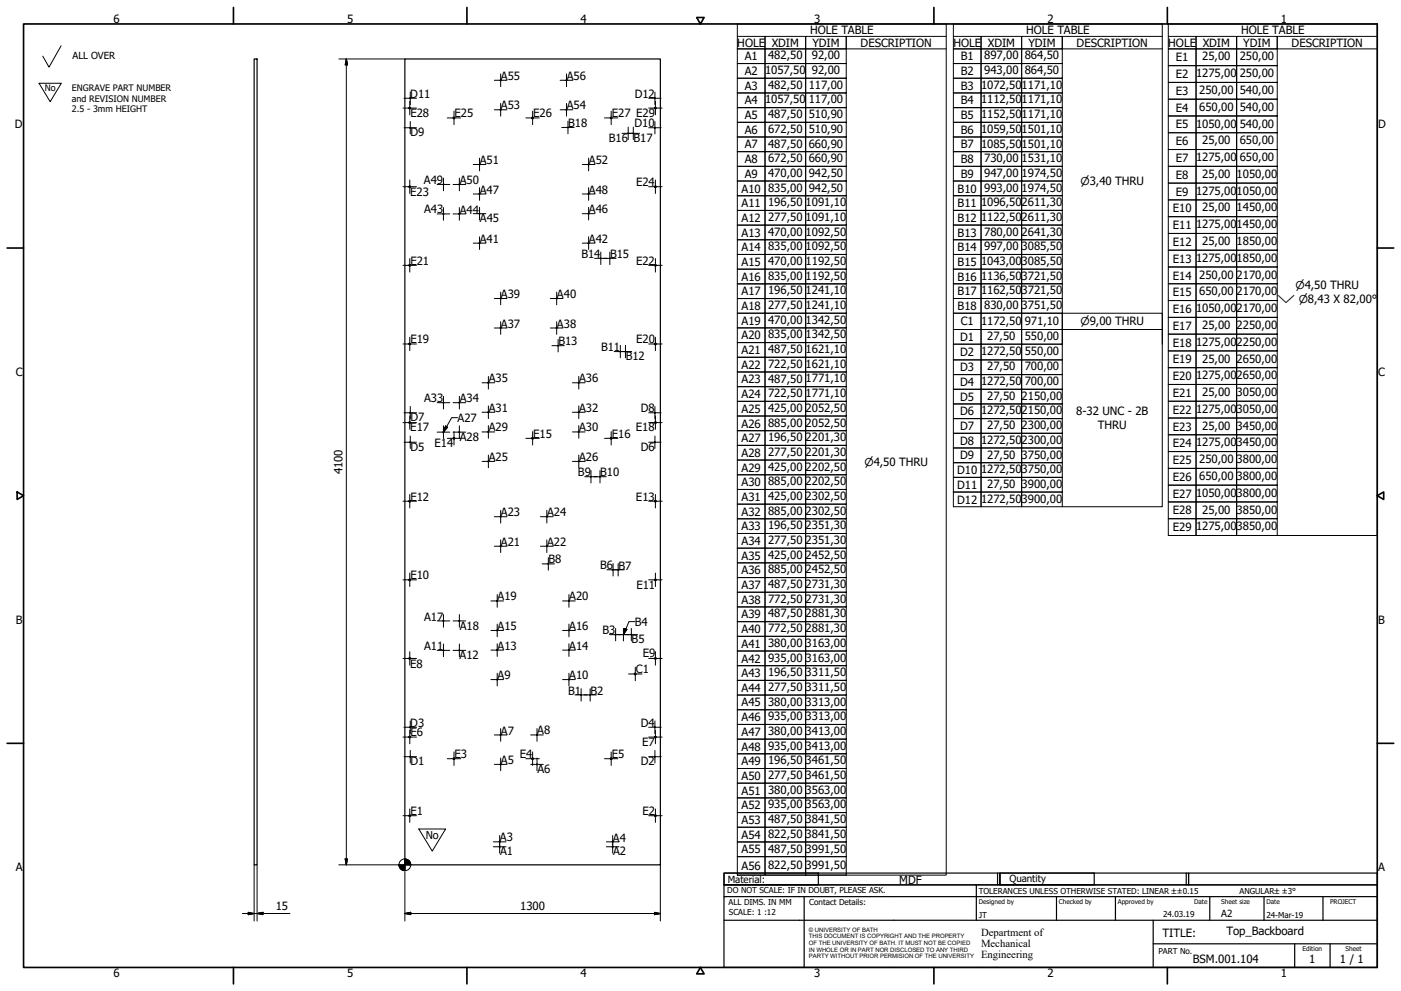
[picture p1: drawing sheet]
<svg xmlns="http://www.w3.org/2000/svg" width="594mm" height="420mm" viewBox="0 0 594 420" stroke-linecap="round" stroke-linejoin="round" font-family="sans-serif">
<!-- layer: Visible (ISO) -->
<g fill="none" stroke="#000" stroke-width=".51">
<path d="M107.8 25h1.2v341.7h-1.2zM171.7 25h108.3v341.7h-108.3z"/>
<circle cx="212.3" cy="34" r=".18"/>
<circle cx="240.2" cy="34" r=".18"/>
<circle cx="173.7" cy="45.8" r=".18"/>
<circle cx="173.7" cy="45.8" r=".35"/>
<circle cx="174" cy="54.2" r=".14"/>
<circle cx="174" cy="41.7" r=".14"/>
<circle cx="192.5" cy="50" r=".18"/>
<circle cx="192.5" cy="50" r=".35"/>
<circle cx="212.3" cy="46.5" r=".18"/>
<circle cx="225.8" cy="50" r=".18"/>
<circle cx="225.8" cy="50" r=".35"/>
<circle cx="240.2" cy="46.5" r=".18"/>
<circle cx="240.8" cy="54" r=".14"/>
<circle cx="259.2" cy="50" r=".18"/>
<circle cx="259.2" cy="50" r=".35"/>
<circle cx="266.4" cy="56.5" r=".14"/>
<circle cx="268.6" cy="56.5" r=".14"/>
<circle cx="277.7" cy="54.2" r=".14"/>
<circle cx="277.7" cy="41.7" r=".14"/>
<circle cx="277.9" cy="45.8" r=".18"/>
<circle cx="277.9" cy="45.8" r=".35"/>
<circle cx="173.7" cy="79.2" r=".18"/>
<circle cx="173.7" cy="79.2" r=".35"/>
<circle cx="188.1" cy="78.2" r=".18"/>
<circle cx="194.8" cy="78.2" r=".18"/>
<circle cx="203.3" cy="69.8" r=".18"/>
<circle cx="249.6" cy="69.8" r=".18"/>
<circle cx="277.9" cy="79.2" r=".18"/>
<circle cx="277.9" cy="79.2" r=".35"/>
<circle cx="188.1" cy="90.7" r=".18"/>
<circle cx="194.8" cy="90.7" r=".18"/>
<circle cx="203.3" cy="82.2" r=".18"/>
<circle cx="203.3" cy="90.6" r=".18"/>
<circle cx="249.6" cy="82.2" r=".18"/>
<circle cx="249.6" cy="90.6" r=".18"/>
<circle cx="173.7" cy="112.5" r=".18"/>
<circle cx="173.7" cy="112.5" r=".35"/>
<circle cx="203.3" cy="103.1" r=".18"/>
<circle cx="249.6" cy="103.1" r=".18"/>
<circle cx="254.8" cy="109.5" r=".14"/>
<circle cx="258.6" cy="109.5" r=".14"/>
<circle cx="277.9" cy="112.5" r=".18"/>
<circle cx="277.9" cy="112.5" r=".35"/>
<circle cx="212.3" cy="139.1" r=".18"/>
<circle cx="212.3" cy="126.6" r=".18"/>
<circle cx="236" cy="139.1" r=".18"/>
<circle cx="236" cy="126.6" r=".18"/>
<circle cx="173.7" cy="145.8" r=".18"/>
<circle cx="173.7" cy="145.8" r=".35"/>
<circle cx="236.7" cy="146.6" r=".14"/>
<circle cx="263" cy="149.1" r=".14"/>
<circle cx="265.2" cy="149.1" r=".14"/>
<circle cx="277.9" cy="145.8" r=".18"/>
<circle cx="277.9" cy="145.8" r=".35"/>
<circle cx="173.7" cy="179.2" r=".18"/>
<circle cx="173.7" cy="179.2" r=".35"/>
<circle cx="174" cy="175" r=".14"/>
<circle cx="188.1" cy="170.7" r=".18"/>
<circle cx="194.8" cy="170.7" r=".18"/>
<circle cx="207.1" cy="162.3" r=".18"/>
<circle cx="207.1" cy="174.8" r=".18"/>
<circle cx="245.4" cy="162.3" r=".18"/>
<circle cx="245.4" cy="174.8" r=".18"/>
<circle cx="277.7" cy="175" r=".14"/>
<circle cx="277.9" cy="179.2" r=".18"/>
<circle cx="277.9" cy="179.2" r=".35"/>
<circle cx="174" cy="187.5" r=".14"/>
<circle cx="188.1" cy="183.2" r=".18"/>
<circle cx="192.5" cy="185.8" r=".18"/>
<circle cx="192.5" cy="185.8" r=".35"/>
<circle cx="194.8" cy="183.2" r=".18"/>
<circle cx="207.1" cy="183.1" r=".18"/>
<circle cx="207.1" cy="195.6" r=".18"/>
<circle cx="225.8" cy="185.8" r=".18"/>
<circle cx="225.8" cy="185.8" r=".35"/>
<circle cx="245.4" cy="183.1" r=".18"/>
<circle cx="245.4" cy="195.6" r=".18"/>
<circle cx="259.2" cy="185.8" r=".18"/>
<circle cx="259.2" cy="185.8" r=".35"/>
<circle cx="277.7" cy="187.5" r=".14"/>
<circle cx="173.7" cy="212.5" r=".18"/>
<circle cx="173.7" cy="212.5" r=".35"/>
<circle cx="212.3" cy="219.1" r=".18"/>
<circle cx="231.9" cy="219.1" r=".18"/>
<circle cx="250.6" cy="202.1" r=".14"/>
<circle cx="254.4" cy="202.1" r=".14"/>
<circle cx="277.9" cy="212.5" r=".18"/>
<circle cx="277.9" cy="212.5" r=".35"/>
<circle cx="212.3" cy="231.6" r=".18"/>
<circle cx="231.9" cy="231.6" r=".18"/>
<circle cx="232.5" cy="239.1" r=".14"/>
<circle cx="173.7" cy="245.8" r=".18"/>
<circle cx="173.7" cy="245.8" r=".35"/>
<circle cx="210.8" cy="254.8" r=".18"/>
<circle cx="241.2" cy="254.8" r=".18"/>
<circle cx="260" cy="241.6" r=".14"/>
<circle cx="262.1" cy="241.6" r=".14"/>
<circle cx="277.9" cy="245.8" r=".18"/>
<circle cx="277.9" cy="245.8" r=".35"/>
<circle cx="173.7" cy="279.2" r=".18"/>
<circle cx="173.7" cy="279.2" r=".35"/>
<circle cx="188.1" cy="275.7" r=".18"/>
<circle cx="188.1" cy="263.2" r=".18"/>
<circle cx="194.8" cy="275.7" r=".18"/>
<circle cx="194.8" cy="263.2" r=".18"/>
<circle cx="210.8" cy="275.6" r=".18"/>
<circle cx="210.8" cy="267.3" r=".18"/>
<circle cx="241.2" cy="275.6" r=".18"/>
<circle cx="241.2" cy="267.3" r=".18"/>
<circle cx="261" cy="269.1" r=".14"/>
<circle cx="264.4" cy="269.1" r=".14"/>
<circle cx="267.7" cy="269.1" r=".14"/>
<circle cx="277.9" cy="279.2" r=".18"/>
<circle cx="277.9" cy="279.2" r=".35"/>
<circle cx="210.8" cy="288.1" r=".18"/>
<circle cx="241.2" cy="288.1" r=".18"/>
<circle cx="246.4" cy="294.6" r=".14"/>
<circle cx="250.3" cy="294.6" r=".14"/>
<circle cx="269.4" cy="285.7" r=".37"/>
<circle cx="173.7" cy="312.5" r=".18"/>
<circle cx="173.7" cy="312.5" r=".35"/>
<circle cx="174" cy="308.3" r=".14"/>
<circle cx="212.3" cy="311.6" r=".18"/>
<circle cx="227.7" cy="311.6" r=".18"/>
<circle cx="277.7" cy="308.3" r=".14"/>
<circle cx="277.9" cy="312.5" r=".18"/>
<circle cx="277.9" cy="312.5" r=".35"/>
<circle cx="174" cy="320.8" r=".14"/>
<circle cx="192.5" cy="321.7" r=".18"/>
<circle cx="192.5" cy="321.7" r=".35"/>
<circle cx="212.3" cy="324.1" r=".18"/>
<circle cx="225.8" cy="321.7" r=".18"/>
<circle cx="225.8" cy="321.7" r=".35"/>
<circle cx="227.7" cy="324.1" r=".18"/>
<circle cx="259.2" cy="321.7" r=".18"/>
<circle cx="259.2" cy="321.7" r=".35"/>
<circle cx="277.7" cy="320.8" r=".14"/>
<circle cx="173.7" cy="345.8" r=".18"/>
<circle cx="173.7" cy="345.8" r=".35"/>
<circle cx="211.9" cy="356.9" r=".18"/>
<circle cx="211.9" cy="359" r=".18"/>
<circle cx="259.8" cy="356.9" r=".18"/>
<circle cx="259.8" cy="359" r=".18"/>
<circle cx="277.9" cy="345.8" r=".18"/>
<circle cx="277.9" cy="345.8" r=".35"/>
</g>
<!-- layer: Visible Narrow (ISO) -->
<path d="M174 41.5l-.2 .3 .3-.1M174 54l-.2 .3 .3-.1M277.7 41.5l-.1 .3 .3-.1M277.7 54l-.1 .3 .3-.1M174 174.8l-.2 .3 .3-.1M277.7 174.8l-.1 .3 .3-.1M174 187.3l-.2 .3 .3-.1M277.7 187.3l-.1 .3 .3-.1M174 308.1l-.2 .3h.3M277.7 308.1l-.1 .3h.3M174 320.7l-.2 .2h.3M277.7 320.7l-.1 .2h.3" fill="none" stroke="#000" stroke-width=".42"/>
<!-- layer: Border (ISO) -->
<g fill="none" stroke="#000" stroke-width=".7">
<path d="M10 10.2h574v400h-574zM99 3.2v7M198 3.2v7M295.4 7.4h3.2l-1.6 2.8zM396 3.2v7M495 3.2v7M3 105.2h7M584 105.2h7M7.3 208.6l2.7 1.6-2.7 1.6zM584 210.2l2.7-1.6v3.2zM3 315.2h7M584 315.2h7"/>
<path d="M99 410.2v7M198 410.2v7M297 410.2l1.6 2.7h-3.2zM396 410.2v7M495 410.2v7"/>
</g>
<!-- layer: Title (ISO) -->
<g fill="none" stroke="#000" stroke-width=".51">
<path d="M307 370.2h40v5h-40zM307 370.2h117v5h-117zM414 375.2v15M423 370.2v5M424 370.2h40v5h-40zM424 370.2h80v5h-80zM503 370.2v5M504 370.2h80v5h-80zM307 380.2v-5h277v5M307 380.2h277v30h-277zM307 390.2h277M341 380.2v30"/>
<path d="M448 380.2v10M473 380.2v10M489 390.2v20M513 380.2v10M536 380.2v10M561 380.2v10M489 400.2h95M549 400.2v10M564 400.2v10"/>
</g>
<!-- layer: Dimension (ISO) -->
<g fill="none" stroke="#000" stroke-width=".42">
<path d="M143.7 25h28M146.9 25l.5 2.5h-1zM146.9 25v341.7M107.8 366.7v23.8M109 366.7v23.8M143.7 366.7h25.6M146.4 364.2h1l-.5 2.5zM171.7 369.7v20.8M280 366.7v23.8M102.8 387.3h20.2M105.3 386.8l2.5 .5-2.5 .5zM109 387.3l2.5-.5v1z"/>
<path d="M171.7 387.3l2.5-.5v1zM171.7 387.3h108.3M277.5 386.8l2.5 .5-2.5 .5z"/>
<circle cx="171.7" cy="366.7" r="2.51"/>
</g>
<g fill="#000" stroke="#000" stroke-width=".42">
<path d="M146.9 25l.5 2.5zM146.9 25l.5 2.5h-1zM146.4 364.2l.5 2.5zM146.4 364.2h1l-.5 2.5zM169.2 366.7l.7 1.7zM169.2 366.7l1.5 2.3-.8-.6zM169.2 366.7l2.5 2.5-1-.2zM171.7 366.7h2.5zM171.7 364.2l2.5 2.5h-2.5zM171.7 364.2v5zM169.2 366.7h2.5v2.5zM169.2 366.7h2.5z"/>
<path d="M173.4 364.9l.8 1.8zM172.6 364.4l.8 .5 .8 1.8zM171.7 364.2l.9 .2 1.6 2.3zM105.3 387.8l2.5-.5zM105.3 386.8l2.5 .5-2.5 .5zM109 387.3l2.5-.5zM109 387.3l2.5-.5v1zM171.7 387.3l2.5-.5zM171.7 387.3l2.5-.5v1zM277.5 387.8l2.5-.5zM277.5 386.8l2.5 .5-2.5 .5z"/>
</g>
<!-- layer: Symbol (ISO) -->
<path d="M188.9 180.6l-.8 2.5zM188.9 180.6l.9 .5-1.7 2zM264.9 266.4l-.5 2.5zM264.9 266.4l1 .4-1.5 2.1z" fill="#000" stroke="#000" stroke-width=".42"/>
<g fill="none" stroke="#000" stroke-width=".42">
<path d="M312.7 15.4h11.7v5.3h-11.7h11.7v6.2h-11.7h11.7v6.3h-11.7h11.7v6.2h-11.7h11.7v6.2h-11.7h11.7v6.3h-11.7h11.7v6.2h-11.7h11.7v6.2h-11.7h11.7v6.2h-11.7h11.7v6.3h-11.7h11.7v6.2h-11.7h11.7v6.2h-11.7h11.7v6.2h-11.7h11.7v6.3h-11.7h11.7v6.2h-11.7h11.7v6.2h-11.7h11.7v6.3h-11.7h11.7v6.2h-11.7h11.7v6.2h-11.7h11.7v6.2h-11.7h11.7v6.2h-11.7h11.7v6.3h-11.7h11.7v6.2h-11.7h11.7v6.2h-11.7h11.7v6.3h-11.7h11.7v6.2h-11.7h11.7v6.2h-11.7h11.7v6.2h-11.7h11.7v6.3h-11.7h11.7v6.2h-11.7h11.7v6.2h-11.7h11.7v6.2h-11.7h11.7v6.3h-11.7h11.7v6.2h-11.7h11.7v6.2h-11.7h11.7v6.2h-11.7h11.7v6.3h-11.7h11.7v6.2h-11.7h11.7v6.2h-11.7h11.7v6.3h-11.7h11.7v6.2h-11.7h11.7v6.2h-11.7h11.7v6.2h-11.7h11.7v6.3h-11.7h11.7v6.2h-11.7h11.7v6.2h-11.7h11.7v6.2h-11.7h11.7v6.3h-11.7h11.7v6.2h-11.7h11.7v6.2h-11.7h11.7v6.2h-11.7h11.7v6.3h-11.7h11.7v6.2h-11.7h11.7v6.2h-11.7h11.7v6.3h-11.7h11.7v6.2h-11.7h11.7v7.8h-11.7M312.7 10.2h88.5v360.8h-88.5zM324.4 15.4h17.2v5.3h-17.2zM341.6 15.4h17.2v5.3h-17.2zM401.2 15.4h-42.4v5.3h42.4M404.3 15.4h11.7v5.3h-11.7h11.7v6.2h-11.7h11.7v6.3h-11.7h11.7v6.2h-11.7h11.7v6.2h-11.7h11.7v6.3h-11.7h11.7v6.2h-11.7h11.7v6.2h-11.7h11.7v6.2h-11.7h11.7v6.3h-11.7h11.7v6.2h-11.7h11.7v6.2h-11.7h11.7v6.2h-11.7h11.7v6.3h-11.7h11.7v6.2h-11.7h11.7v6.2h-11.7h11.7v6.2h-11.7h11.7v6.3h-11.7h11.7v6.2h-11.7h11.7v6.9h-11.7h11.7v6.2h-11.7h11.7v6.7h-11.7h11.7v6.2h-11.7h11.7v6.2h-11.7h11.7v6.3h-11.7h11.7v6.2h-11.7h11.7v6.2h-11.7h11.7v6.2h-11.7h11.7v6.3h-11.7h11.7v6.2h-11.7h11.7v6.2h-11.7h11.7v6.2v-6.2h17.2v6.2v-6.2h17.2v6.2M404.3 10.2h88.5v204.6h-88.5zM416 15.4h17.2v5.3h-17.2zM433.2 15.4h17.2v5.3h-17.2zM492.8 15.4h-42.4v5.3h42.4M495.4 15.4h11.8v5.3h-11.8h11.8v7.1h-11.8h11.8v7.1h-11.8h11.8v7.2h-11.8h11.8v7.1h-11.8h11.8v7.1h-11.8h11.8v7.1h-11.8h11.8v7.1h-11.8h11.8v7.1h-11.8h11.8v7.2h-11.8h11.8v7.1h-11.8h11.8v7.1h-11.8h11.8v7.1h-11.8h11.8v7.1h-11.8h11.8v7.1h-11.8h11.8v7.1h-11.8h11.8v7.2h-11.8h11.8v7.1h-11.8h11.8v7.1h-11.8h11.8v7.1h-11.8h11.8v7.1h-11.8h11.8v7.1h-11.8h11.8v7.1h-11.8h11.8v7.1h-11.8h11.8v7.2h-11.8h11.8v7.1h-11.8h11.8v7.1h-11.8h11.8v7.1h-11.8h11.8v7.1h-11.8h11.8v7.1v-7.1h17.2v7.1v-7.1h17.2v7.1M495.4 10.2h88.6v216.8h-88.6z"/>
<path d="M507.2 15.4h17.2v5.3h-17.2zM524.4 15.4h17.2v5.3h-17.2zM584 15.4h-42.4v5.3h42.4M324.4 20.7h17.2v6.2h-17.2zM324.4 26.9h17.2v6.3h-17.2zM324.4 33.2h17.2v6.2h-17.2zM324.4 39.4h17.2v6.2h-17.2zM341.6 20.7h17.2v6.2h-17.2zM341.6 26.9h17.2v6.3h-17.2zM341.6 33.2h17.2v6.2h-17.2zM341.6 39.4h17.2v6.2h-17.2zM416 20.7h17.2v6.2h-17.2z"/>
<path d="M416 26.9h17.2v6.3h-17.2zM416 33.2h17.2v6.2h-17.2zM416 39.4h17.2v6.2h-17.2zM433.2 20.7h17.2v6.2h-17.2zM433.2 26.9h17.2v6.3h-17.2zM433.2 33.2h17.2v6.2h-17.2zM433.2 39.4h17.2v6.2h-17.2zM507.2 20.7h17.2v7.1h-17.2zM507.2 27.8h17.2v7.1h-17.2zM507.2 34.9h17.2v7.2h-17.2zM524.4 20.7h17.2v7.1h-17.2zM524.4 27.8h17.2v7.1h-17.2z"/>
<path d="M524.4 34.9h17.2v7.2h-17.2zM324.4 45.6h17.2v6.3h-17.2zM324.4 51.9h17.2v6.2h-17.2zM324.4 58.1h17.2v6.2h-17.2zM341.6 45.6h17.2v6.3h-17.2zM341.6 51.9h17.2v6.2h-17.2zM341.6 58.1h17.2v6.2h-17.2zM416 45.6h17.2v6.3h-17.2zM416 51.9h17.2v6.2h-17.2zM416 58.1h17.2v6.2h-17.2zM433.2 45.6h17.2v6.3h-17.2zM433.2 51.9h17.2v6.2h-17.2z"/>
<path d="M433.2 58.1h17.2v6.2h-17.2zM507.2 42.1h17.2v7.1h-17.2zM507.2 49.2h17.2v7.1h-17.2zM507.2 56.3h17.2v7.1h-17.2zM524.4 42.1h17.2v7.1h-17.2zM524.4 49.2h17.2v7.1h-17.2zM524.4 56.3h17.2v7.1h-17.2zM324.4 64.3h17.2v6.2h-17.2zM324.4 70.5h17.2v6.3h-17.2zM324.4 76.8h17.2v6.2h-17.2zM341.6 64.3h17.2v6.2h-17.2zM341.6 70.5h17.2v6.3h-17.2z"/>
<path d="M341.6 76.8h17.2v6.2h-17.2zM416 64.3h17.2v6.2h-17.2zM416 70.5h17.2v6.3h-17.2zM416 76.8h17.2v6.2h-17.2zM433.2 64.3h17.2v6.2h-17.2zM433.2 70.5h17.2v6.3h-17.2zM433.2 76.8h17.2v6.2h-17.2zM507.2 63.4h17.2v7.1h-17.2zM507.2 70.5h17.2v7.1h-17.2zM507.2 77.6h17.2v7.2h-17.2zM524.4 63.4h17.2v7.1h-17.2zM524.4 70.5h17.2v7.1h-17.2z"/>
<path d="M524.4 77.6h17.2v7.2h-17.2zM324.4 83h17.2v6.2h-17.2zM324.4 89.2h17.2v6.2h-17.2zM324.4 95.4h17.2v6.3h-17.2zM341.6 83h17.2v6.2h-17.2zM341.6 89.2h17.2v6.2h-17.2zM341.6 95.4h17.2v6.3h-17.2zM416 83h17.2v6.2h-17.2zM416 89.2h17.2v6.2h-17.2zM416 95.4h17.2v6.3h-17.2zM433.2 83h17.2v6.2h-17.2zM433.2 89.2h17.2v6.2h-17.2z"/>
<path d="M433.2 95.4h17.2v6.3h-17.2zM507.2 84.8h17.2v7.1h-17.2zM507.2 91.9h17.2v7.1h-17.2zM507.2 99h17.2v7.1h-17.2zM524.4 84.8h17.2v7.1h-17.2zM524.4 91.9h17.2v7.1h-17.2zM524.4 99h17.2v7.1h-17.2zM324.4 101.7h17.2v6.2h-17.2zM324.4 107.9h17.2v6.2h-17.2zM324.4 114.1h17.2v6.3h-17.2zM341.6 101.7h17.2v6.2h-17.2zM341.6 107.9h17.2v6.2h-17.2z"/>
<path d="M341.6 114.1h17.2v6.3h-17.2zM416 101.7h17.2v6.2h-17.2zM416 107.9h17.2v6.2h-17.2zM416 114.1h17.2v6.2h-17.2zM433.2 101.7h17.2v6.2h-17.2zM433.2 107.9h17.2v6.2h-17.2zM433.2 114.1h17.2v6.2h-17.2zM507.2 106.1h17.2v7.1h-17.2zM507.2 113.2h17.2v7.1h-17.2zM524.4 106.1h17.2v7.1h-17.2zM524.4 113.2h17.2v7.1h-17.2zM324.4 120.4h17.2v6.2h-17.2z"/>
<path d="M324.4 126.6h17.2v6.2h-17.2zM324.4 132.8h17.2v6.2h-17.2zM324.4 139h17.2v6.2h-17.2zM341.6 120.4h17.2v6.2h-17.2zM341.6 126.6h17.2v6.2h-17.2zM341.6 132.8h17.2v6.2h-17.2zM341.6 139h17.2v6.2h-17.2zM416 120.3h17.2v6.3h-17.2zM416 126.6h17.2v6.2h-17.2zM416 132.8h17.2v6.9h-17.2zM416 139.7h17.2v6.2h-17.2zM433.2 120.3h17.2v6.3h-17.2z"/>
<path d="M433.2 126.6h17.2v6.2h-17.2zM433.2 132.8h17.2v6.9h-17.2zM433.2 139.7h17.2v6.2h-17.2zM450.4 139.7v-6.9h42.4v6.9M507.2 120.3h17.2v7.1h-17.2zM507.2 127.4h17.2v7.2h-17.2zM507.2 134.6h17.2v7.1h-17.2zM524.4 120.3h17.2v7.1h-17.2zM524.4 127.4h17.2v7.2h-17.2zM524.4 134.6h17.2v7.1h-17.2zM324.4 145.2h17.2v6.3h-17.2zM324.4 151.5h17.2v6.2h-17.2z"/>
<path d="M324.4 157.7h17.2v6.2h-17.2zM341.6 145.2h17.2v6.3h-17.2zM341.6 151.5h17.2v6.2h-17.2zM341.6 157.7h17.2v6.2h-17.2zM416 145.9h17.2v6.7h-17.2zM416 152.6h17.2v6.2h-17.2zM416 158.8h17.2v6.2h-17.2zM433.2 145.9h17.2v6.7h-17.2zM433.2 152.6h17.2v6.2h-17.2zM433.2 158.8h17.2v6.2h-17.2zM450.4 145.9v-6.2h42.4v6.2M507.2 141.7h17.2v7.1h-17.2z"/>
<path d="M507.2 148.8h17.2v7.1h-17.2zM507.2 155.9h17.2v7.1h-17.2zM524.4 141.7h17.2v7.1h-17.2zM524.4 148.8h17.2v7.1h-17.2zM524.4 155.9h17.2v7.1h-17.2zM194 177.1h-2.5l-3.3 5.9M324.4 163.9h17.2v6.3h-17.2zM324.4 170.2h17.2v6.2h-17.2zM324.4 176.4h17.2v6.2h-17.2zM341.6 163.9h17.2v6.3h-17.2zM341.6 170.2h17.2v6.2h-17.2zM341.6 176.4h17.2v6.2h-17.2z"/>
<path d="M416 165h17.2v6.3h-17.2zM416 171.3h17.2v6.2h-17.2zM416 177.5h17.2v6.2h-17.2zM433.2 165h17.2v6.3h-17.2zM433.2 171.3h17.2v6.2h-17.2zM433.2 177.5h17.2v6.2h-17.2zM507.2 163h17.2v7.1h-17.2zM507.2 170.1h17.2v7.1h-17.2zM507.2 177.2h17.2v7.1h-17.2zM524.4 163h17.2v7.1h-17.2zM524.4 170.1h17.2v7.1h-17.2zM524.4 177.2h17.2v7.1h-17.2z"/>
<path d="M188.9 180.6l.9 .5-1.6 1.9zM324.4 182.6h17.2v6.2h-17.2zM324.4 188.8h17.2v6.3h-17.2zM324.4 195.1h17.2v6.2h-17.2zM341.6 182.6h17.2v6.2h-17.2zM341.6 188.8h17.2v6.3h-17.2zM341.6 195.1h17.2v6.2h-17.2zM416 183.7h17.2v6.2h-17.2zM416 189.9h17.2v6.3h-17.2zM416 196.2h17.2v6.2h-17.2zM433.2 183.7h17.2v6.2h-17.2zM433.2 189.9h17.2v6.3h-17.2z"/>
<path d="M433.2 196.2h17.2v6.2h-17.2zM507.2 184.3h17.2v7.2h-17.2zM507.2 191.5h17.2v7.1h-17.2zM507.2 198.6h17.2v7.1h-17.2zM524.4 184.3h17.2v7.2h-17.2zM524.4 191.5h17.2v7.1h-17.2zM524.4 198.6h17.2v7.1h-17.2zM324.4 201.3h17.2v6.2h-17.2zM324.4 207.5h17.2v6.2h-17.2zM324.4 213.7h17.2v6.3h-17.2zM324.4 220h17.2v6.2h-17.2zM341.6 201.3h17.2v6.2h-17.2z"/>
<path d="M341.6 207.5h17.2v6.2h-17.2zM341.6 213.7h17.2v6.3h-17.2zM341.6 220h17.2v6.2h-17.2zM416 202.4h17.2v6.2h-17.2zM433.2 202.4h17.2v6.2h-17.2zM507.2 205.7h17.2v7.1h-17.2zM507.2 212.8h17.2v7.1h-17.2zM524.4 205.7h17.2v7.1h-17.2zM524.4 212.8h17.2v7.1h-17.2zM324.4 226.2h17.2v6.2h-17.2zM324.4 232.4h17.2v6.2h-17.2zM324.4 238.6h17.2v6.3h-17.2z"/>
<path d="M341.6 226.2h17.2v6.2h-17.2zM341.6 232.4h17.2v6.2h-17.2zM341.6 238.6h17.2v6.3h-17.2zM324.4 244.9h17.2v6.2h-17.2zM324.4 251.1h17.2v6.2h-17.2zM324.4 257.3h17.2v6.3h-17.2zM341.6 244.9h17.2v6.2h-17.2zM341.6 251.1h17.2v6.2h-17.2zM341.6 257.3h17.2v6.3h-17.2zM269.2 263.5h-2.5l-2.2 5.3 1.4-2-1-.4-.4 2.3M324.4 263.6h17.2v6.2h-17.2zM324.4 269.8h17.2v6.2h-17.2z"/>
<path d="M324.4 276h17.2v6.2h-17.2zM341.6 263.6h17.2v6.2h-17.2zM341.6 269.8h17.2v6.2h-17.2zM341.6 276h17.2v6.2h-17.2zM324.4 282.2h17.2v6.3h-17.2zM324.4 288.5h17.2v6.2h-17.2zM324.4 294.7h17.2v6.2h-17.2zM341.6 282.2h17.2v6.3h-17.2zM341.6 288.5h17.2v6.2h-17.2zM341.6 294.7h17.2v6.2h-17.2zM324.4 300.9h17.2v6.2h-17.2zM324.4 307.1h17.2v6.3h-17.2z"/>
<path d="M324.4 313.4h17.2v6.2h-17.2zM324.4 319.6h17.2v6.2h-17.2zM341.6 300.9h17.2v6.2h-17.2zM341.6 307.1h17.2v6.3h-17.2zM341.6 313.4h17.2v6.2h-17.2zM341.6 319.6h17.2v6.2h-17.2zM324.4 325.8h17.2v6.2h-17.2zM324.4 332h17.2v6.3h-17.2zM324.4 338.3h17.2v6.2h-17.2zM341.6 325.8h17.2v6.2h-17.2zM341.6 332h17.2v6.3h-17.2zM341.6 338.3h17.2v6.2h-17.2z"/>
<path d="M324.4 344.5h17.2v6.2h-17.2zM324.4 350.7h17.2v6.3h-17.2zM324.4 357h17.2v6.2h-17.2zM341.6 344.5h17.2v6.2h-17.2zM341.6 350.7h17.2v6.3h-17.2zM341.6 357h17.2v6.2h-17.2zM324.4 363.2h17.2v7.8h-17.2zM341.6 363.2h17.2v7.8h-17.2z"/>
</g>
<!-- layer: Sketch Geometry (ISO) -->
<path d="M25.9 19.4l-5.1 9.1-2.7-4.7M16.6 35.3h9.4l-4.7 7.8zM177.6 351.5h11.4l-5.7 9.3z" fill="none" stroke="#000" stroke-width=".42"/>
<path d="M183.2 370.2h.1" fill="none" stroke="#fff" stroke-width=".42"/>
<!-- layer: Center Mark (ISO) -->
<g fill="none" stroke="#000" stroke-width=".42">
<path d="M174 39v5.3M209.6 34h5.4M212.3 31.3v5.4M237.5 34h5.4M240.2 31.3v5.4M277.7 39v5.3M170.9 45.8h5.7M171.3 41.7h5.3M171.3 54.2h5.3M173.8 43v5.7M174 51.5v5.3M189.7 50h5.6"/>
<path d="M192.5 47.1v5.8M209.6 46.5h5.4M212.3 43.9v5.3M223 50h5.7M225.8 47.1v5.8M237.5 46.5h5.4M238.2 54h5.3M240.2 43.9v5.3M240.8 51.4v5.3M256.3 50h5.7M259.2 47.1v5.8M263.7 56.5h5.3"/>
<path d="M265.9 56.5h5.3M266.4 53.9v5.3M268.5 53.9v5.3M275.1 45.8h5.7M275.1 54.2h5.3M275.1 41.7h5.3M277.7 51.5v5.3M277.9 43v5.7M170.9 79.2h5.7M173.8 76.3v5.7M185.4 78.2h5.3M188 75.5v5.4"/>
<path d="M192.1 78.2h5.4M194.8 75.5v5.4M200.7 69.7h5.3M203.3 67.1v5.3M203.3 79.6v5.3M246.9 69.7h5.4M249.6 67.1v5.3M249.6 79.6v5.3M275.1 79.2h5.7M277.9 76.3v5.7M185.4 90.7h5.3M188 88v5.4"/>
<path d="M192.1 90.7h5.4M194.8 88v5.4M200.7 82.3h5.3M200.7 90.6h5.3M203.3 87.9v5.4M246.9 82.3h5.4M246.9 90.6h5.4M249.6 87.9v5.4M170.9 112.5h5.7M173.8 109.6v5.8M200.7 103.1h5.3M203.3 100.4v5.4"/>
<path d="M246.9 103.1h5.4M249.6 100.4v5.4M252.1 109.5h5.3M254.8 106.9v5.3M255.9 109.5h5.3M258.6 106.9v5.3M275.1 112.5h5.7M277.9 109.6v5.8M209.6 126.6h5.4M209.6 139.1h5.4M212.3 123.9v5.3M212.3 136.4v5.4"/>
<path d="M233.4 139.1h5.3M233.4 126.6h5.3M236.1 136.4v5.4M236.1 123.9v5.3M170.9 145.8h5.7M173.8 143v5.7M207.1 159.6v5.4M234 146.6h5.3M236.7 143.9v5.3M245.4 159.6v5.4M260.4 149.1h5.3M262.6 149.1h5.3"/>
<path d="M263 146.4v5.3M265.2 146.4v5.3M275.1 145.8h5.7M277.9 143v5.7M170.9 179.2h5.7M171.3 175h5.3M173.8 176.3v5.7M174 172.3v5.4M185.4 170.7h5.3M188 168v5.4M192.1 170.7h5.4M194.8 168v5.4"/>
<path d="M204.4 162.3h5.4M204.4 174.8h5.4M207.1 172.1v5.4M242.7 162.3h5.4M242.7 174.8h5.4M245.4 172.1v5.4M275.1 179.2h5.7M275.1 175h5.3M277.7 172.4v5.2M277.9 176.3v5.7M171.3 187.5h5.3M174 184.9v5.2"/>
<path d="M185.4 183.2h5.3M188 180.5v5.4M189.7 185.8h5.6M192.1 183.2h5.4M192.5 183v5.7M194.8 180.5v5.4M204.4 183.1h5.4M204.4 195.6h5.4M207.1 180.4v5.4M207.1 192.9v5.4M223 185.8h5.7M225.8 183v5.7"/>
<path d="M242.7 183.1h5.4M242.7 195.6h5.4M245.4 180.4v5.4M245.4 192.9v5.4M250.6 199.5v5.3M254.4 199.5v5.3M256.3 185.8h5.7M259.2 183v5.7M275.1 187.5h5.3M277.7 184.9v5.2M170.9 212.5h5.7M173.8 209.7v5.6"/>
<path d="M209.6 219.1h5.4M212.3 216.4v5.4M229.2 219.1h5.4M231.9 216.4v5.4M247.9 202.1h5.3M251.8 202.1h5.3M275.1 212.5h5.7M277.9 209.7v5.6M209.6 231.6h5.4M212.3 228.9v5.4M229.2 231.6h5.4M229.9 239.1h5.2"/>
<path d="M231.9 228.9v5.4M232.5 236.4v5.3M260 238.9v5.3M262.1 238.9v5.3M170.9 245.8h5.7M173.8 243v5.7M208.2 254.8h5.3M210.8 252.1v5.4M238.6 254.8h5.3M241.3 252.1v5.4M257.3 241.6h5.3M259.5 241.6h5.3"/>
<path d="M275.1 245.8h5.7M277.9 243v5.7M170.9 279.2h5.7M173.8 276.3v5.7M185.4 263.2h5.3M185.4 275.7h5.3M188 260.6v5.3M188 273v5.4M192.1 263.2h5.4M192.1 275.7h5.4M194.8 260.6v5.3M194.8 273v5.4"/>
<path d="M208.2 267.3h5.3M208.2 275.6h5.3M210.8 264.6v5.4M210.8 272.9v5.4M238.6 267.3h5.3M238.6 275.6h5.3M241.3 264.6v5.4M241.3 272.9v5.4M258.4 269.1h5.3M261 266.4v5.3M261.7 269.1h5.3M264.4 266.4v5.3"/>
<path d="M265.1 269.1h5.3M267.7 266.4v5.3M275.1 279.2h5.7M277.9 276.3v5.7M208.2 288.1h5.3M210.8 285.4v5.4M238.6 288.1h5.3M241.3 285.4v5.4M243.8 294.6h5.3M246.4 292v5.3M247.6 294.6h5.3M250.3 292v5.3"/>
<path d="M266.5 285.8h5.7M269.4 282.9v5.7M170.9 312.5h5.7M171.3 308.3h5.3M173.8 309.6v5.7M174 305.7v5.3M174 318.2v5.3M192.5 318.8v5.7M209.6 311.6h5.4M212.3 308.9v5.4M225 311.6h5.4M225.8 318.8v5.7"/>
<path d="M227.7 308.9v5.4M259.2 318.8v5.7M275 308.3h5.4M275.1 312.5h5.7M277.7 318.2v5.3M277.7 305.7v5.3M277.9 309.6v5.7M171.3 320.8h5.3M189.7 321.7h5.6M209.6 324.1h5.4M212.3 321.4v5.4M223 321.7h5.7"/>
<path d="M225 324.1h5.4M227.7 321.4v5.4M256.3 321.7h5.7M275 320.8h5.4M170.9 345.8h5.7M173.8 343v5.7M209.2 356.9h5.4M209.2 359h5.4M211.9 354.2v5.4M211.9 356.3v5.4M257.1 356.9h5.4M257.1 359h5.4"/>
<path d="M259.8 354.2v5.4M259.8 356.3v5.4M275.1 345.8h5.7M277.9 343v5.7"/>
</g>
<g font-size="4.8">
<text x="48.2" y="9.8">6</text>
<text x="147.2" y="9.8">5</text>
<text x="246.2" y="9.8">4</text>
<text x="345.2" y="9.8">3</text>
<text x="444.2" y="9.8">2</text>
<text x="543.2" y="9.8">1</text>
<text x="343.5" y="14.5">HOLE TABLE</text>
<text x="435.1" y="14.5">HOLE TABLE</text>
<text x="526.3" y="14.5">HOLE TABLE</text>
<text x="312.7" y="19.8">HOLE</text>
<text x="327.2" y="19.8">XDIM</text>
<text x="344.5" y="19.8">YDIM</text>
<text x="364.9" y="19.8">DESCRIPTION</text>
<text x="404.3" y="19.8">HOLE</text>
<text x="418.8" y="19.8">XDIM</text>
<text x="436.1" y="19.8">YDIM</text>
<text x="456.5" y="19.8">DESCRIPTION</text>
<text x="495.4" y="19.8">HOLE</text>
<text x="510" y="19.8">XDIM</text>
<text x="527.2" y="19.8">YDIM</text>
<text x="547.7" y="19.8">DESCRIPTION</text>
<text x="315.8" y="25.6">A1</text>
<text x="325.7" y="25.2">482,50</text>
<text x="344.3" y="25.2">92,00</text>
<text x="407.4" y="25.6">B1</text>
<text x="417.3" y="25.2">897,00</text>
<text x="434.6" y="25.2">864,50</text>
<text x="498.6" y="26">E1</text>
<text x="509.8" y="25.6">25,00</text>
<text x="525.7" y="25.6">250,00</text>
<text x="212.4" y="33.8">A55</text>
<text x="240.3" y="33.8">A56</text>
<text x="315.8" y="31.9">A2</text>
<text x="324.4" y="31.4">1057,50</text>
<text x="344.3" y="31.4">92,00</text>
<text x="407.4" y="31.9">B2</text>
<text x="417.3" y="31.4">943,00</text>
<text x="434.6" y="31.4">864,50</text>
<text x="498.6" y="33.2">E2</text>
<text x="507.2" y="32.7">1275,00</text>
<text x="525.7" y="32.7">250,00</text>
<text x="174" y="41.5">D11</text>
<text x="269.1" y="41.5">D12</text>
<text x="315.8" y="38">A3</text>
<text x="325.7" y="37.6">482,50</text>
<text x="342.9" y="37.6">117,00</text>
<text x="407.4" y="38">B3</text>
<text x="416" y="37.6">1072,50</text>
<text x="433.2" y="37.6">1171,10</text>
<text x="498.6" y="40.3">E3</text>
<text x="508.5" y="39.9">250,00</text>
<text x="525.7" y="39.9">540,00</text>
<text x="212.4" y="46.3">A53</text>
<text x="240.3" y="46.3">A54</text>
<text x="315.8" y="44.3">A4</text>
<text x="324.4" y="43.9">1057,50</text>
<text x="342.9" y="43.9">117,00</text>
<text x="407.4" y="44.3">B4</text>
<text x="416" y="43.9">1112,50</text>
<text x="433.2" y="43.9">1171,10</text>
<text x="498.6" y="47.4">E4</text>
<text x="508.5" y="47">650,00</text>
<text x="525.7" y="47">540,00</text>
<text x="174" y="49.7">E28</text>
<text x="192.8" y="49.7">E25</text>
<text x="226.1" y="49.7">E26</text>
<text x="240.9" y="53.9">B18</text>
<text x="259.4" y="49.7">E27 E29</text>
<text x="269.1" y="54">D10</text>
<text x="315.8" y="50.5">A5</text>
<text x="325.7" y="50.1">487,50</text>
<text x="342.9" y="50.1">510,90</text>
<text x="407.4" y="50.5">B5</text>
<text x="416" y="50.1">1152,50</text>
<text x="433.2" y="50.1">1171,10</text>
<text x="6.3" y="54.4">D</text>
<text x="174.1" y="57.8">D9</text>
<text x="315.8" y="56.7">A6</text>
<text x="325.7" y="56.3">672,50</text>
<text x="342.9" y="56.3">510,90</text>
<text x="407.4" y="56.7">B6</text>
<text x="416" y="56.3">1059,50</text>
<text x="433.2" y="56.3">1501,10</text>
<text x="498.6" y="54.4">E5</text>
<text x="507.2" y="54.1">1050,00</text>
<text x="525.7" y="54.1">540,00</text>
<text x="584.4" y="54.4">D</text>
<text x="258.2" y="60.2">B16 B17</text>
<text x="315.8" y="62.9">A7</text>
<text x="325.7" y="62.5">487,50</text>
<text x="342.9" y="62.5">660,90</text>
<text x="407.4" y="62.9">B7</text>
<text x="416" y="62.5">1085,50</text>
<text x="433.2" y="62.5">1501,10</text>
<text x="498.6" y="61.6">E6</text>
<text x="509.8" y="61.2">25,00</text>
<text x="525.7" y="61.2">650,00</text>
<text x="203.5" y="69.6">A51</text>
<text x="249.7" y="69.6">A52</text>
<text x="315.8" y="69.2">A8</text>
<text x="325.7" y="68.8">672,50</text>
<text x="342.9" y="68.8">660,90</text>
<text x="407.4" y="69.2">B8</text>
<text x="417.3" y="68.8">730,00</text>
<text x="433.2" y="68.8">1531,10</text>
<text x="498.6" y="68.7">E7</text>
<text x="507.2" y="68.3">1275,00</text>
<text x="525.7" y="68.3">650,00</text>
<text x="179.8" y="78">A49</text>
<text x="194.9" y="78">A50</text>
<text x="315.8" y="75.4">A9</text>
<text x="325.7" y="75">470,00</text>
<text x="342.9" y="75">942,50</text>
<text x="407.4" y="75.4">B9</text>
<text x="417.3" y="75">947,00</text>
<text x="433.2" y="75">1974,50</text>
<text x="498.6" y="75.8">E8</text>
<text x="509.8" y="75.4">25,00</text>
<text x="524.4" y="75.4">1050,00</text>
<text x="173.9" y="83.1">E23</text>
<text x="203.5" y="82.1">A47</text>
<text x="249.7" y="82">A48</text>
<text x="269.7" y="78.9">E24</text>
<text x="314.5" y="81.6">A10</text>
<text x="325.7" y="81.2">835,00</text>
<text x="342.9" y="81.2">942,50</text>
<text x="406.1" y="81.6">B10</text>
<text x="417.3" y="81.2">993,00</text>
<text x="433.2" y="81.2">1974,50</text>
<text x="498.6" y="82.9">E9</text>
<text x="507.2" y="82.6">1275,00</text>
<text x="524.4" y="82.6">1050,00</text>
<text x="314.5" y="87.9">A11</text>
<text x="325.7" y="87.4">196,50</text>
<text x="341.6" y="87.4">1091,10</text>
<text x="406.1" y="87.8">B11</text>
<text x="416" y="87.4">1096,50</text>
<text x="433.2" y="87.4">2611,30</text>
<text x="509.8" y="89.7">25,00</text>
<text x="524.4" y="89.7">1450,00</text>
<text x="179.8" y="90.5">A43</text>
<text x="194.9" y="90.6">A44</text>
<text x="203.5" y="94.1">A45</text>
<text x="249.7" y="90.4">A46</text>
<text x="314.5" y="94.1">A12</text>
<text x="325.7" y="93.7">277,50</text>
<text x="341.6" y="93.7">1091,10</text>
<text x="406.1" y="94.1">B12</text>
<text x="416" y="93.7">1122,50</text>
<text x="433.2" y="93.7">2611,30</text>
<text x="497.3" y="90">E10</text>
<text x="314.5" y="100.3">A13</text>
<text x="325.7" y="99.9">470,00</text>
<text x="341.6" y="99.9">1092,50</text>
<text x="406.1" y="100.3">B13</text>
<text x="417.3" y="99.9">780,00</text>
<text x="433.2" y="99.9">2641,30</text>
<text x="497.3" y="97.2">E11</text>
<text x="507.2" y="96.8">1275,00</text>
<text x="524.4" y="96.8">1450,00</text>
<text x="203.5" y="103">A41</text>
<text x="249.7" y="103">A42</text>
<text x="314.5" y="106.5">A14</text>
<text x="325.7" y="106.1">835,00</text>
<text x="341.6" y="106.1">1092,50</text>
<text x="406.1" y="106.5">B14</text>
<text x="417.3" y="106.1">997,00</text>
<text x="433.2" y="106.1">3085,50</text>
<text x="497.3" y="104.3">E12</text>
<text x="509.8" y="103.9">25,00</text>
<text x="524.4" y="103.9">1850,00</text>
<text x="174" y="112.2">E21</text>
<text x="246.5" y="109.5">B14</text>
<text x="258.7" y="109.4">B15</text>
<text x="269.7" y="112.3">E22</text>
<text x="314.5" y="112.7">A15</text>
<text x="325.7" y="112.4">470,00</text>
<text x="341.6" y="112.4">1192,50</text>
<text x="406.1" y="112.7">B15</text>
<text x="416" y="112.4">1043,00</text>
<text x="433.2" y="112.4">3085,50</text>
<text x="497.3" y="111.4">E13</text>
<text x="507.2" y="111">1275,00</text>
<text x="524.4" y="111">1850,00</text>
<text x="314.5" y="119">A16</text>
<text x="325.7" y="118.6">835,00</text>
<text x="341.6" y="118.6">1192,50</text>
<text x="406.1" y="119">B16</text>
<text x="416" y="118.6">1136,50</text>
<text x="433.2" y="118.6">3721,50</text>
<text x="497.3" y="118.5">E14</text>
<text x="508.5" y="118.1">250,00</text>
<text x="524.4" y="118.1">2170,00</text>
<text x="314.5" y="125.2">A17</text>
<text x="325.7" y="124.8">196,50</text>
<text x="341.6" y="124.8">1241,10</text>
<text x="406.1" y="125.2">B17</text>
<text x="416" y="124.8">1162,50</text>
<text x="433.2" y="124.8">3721,50</text>
<text x="497.3" y="125.6">E15</text>
<text x="508.5" y="125.2">650,00</text>
<text x="524.4" y="125.2">2170,00</text>
<text x="212.4" y="126.3">A39</text>
<text x="236.2" y="126.3">A40</text>
<text x="314.5" y="131.4">A18</text>
<text x="325.7" y="131">277,50</text>
<text x="341.6" y="131">1241,10</text>
<text x="406.1" y="131.4">B18</text>
<text x="417.3" y="131">830,00</text>
<text x="433.2" y="131">3751,50</text>
<text x="314.5" y="137.6">A19</text>
<text x="325.7" y="137.3">470,00</text>
<text x="341.6" y="137.3">1342,50</text>
<text x="407.4" y="138">C1</text>
<text x="416" y="137.6">1172,50</text>
<text x="434.6" y="137.6">971,10</text>
<text x="497.3" y="132.7">E16</text>
<text x="507.2" y="132.3">1050,00</text>
<text x="524.4" y="132.3">2170,00</text>
<text x="212.4" y="138.9">A37</text>
<text x="236.2" y="138.9">A38</text>
<text x="314.5" y="143.9">A20</text>
<text x="325.7" y="143.5">835,00</text>
<text x="341.6" y="143.5">1342,50</text>
<text x="497.3" y="139.9">E17</text>
<text x="509.8" y="139.4">25,00</text>
<text x="524.4" y="139.4">2250,00</text>
<text x="174" y="145.5">E19</text>
<text x="236.8" y="146.4">B13</text>
<text x="254.9" y="148.9">B11</text>
<text x="269.8" y="145.5">E20</text>
<text x="325.7" y="149.7">487,50</text>
<text x="341.6" y="149.7">1621,10</text>
<text x="407.2" y="144.6">D1</text>
<text x="418.6" y="144.2">27,50</text>
<text x="434.6" y="144.2">550,00</text>
<text x="497.3" y="147">E18</text>
<text x="507.2" y="146.6">1275,00</text>
<text x="524.4" y="146.6">2250,00</text>
<text x="265.3" y="152.7">B12</text>
<text x="314.5" y="150.2">A21</text>
<text x="325.7" y="155.9">722,50</text>
<text x="341.6" y="155.9">1621,10</text>
<text x="407.2" y="151">D2</text>
<text x="416" y="150.6">1272,50</text>
<text x="434.6" y="150.6">550,00</text>
<text x="497.3" y="154.1">E19</text>
<text x="509.8" y="153.7">25,00</text>
<text x="524.4" y="153.7">2650,00</text>
<text x="6.7" y="159.4">C</text>
<text x="314.5" y="156.4">A22</text>
<text x="407.2" y="157.5">D3</text>
<text x="418.6" y="157.1">27,50</text>
<text x="434.6" y="157.1">700,00</text>
<text x="497.3" y="161.2">E20</text>
<text x="507.2" y="160.8">1275,00</text>
<text x="524.4" y="160.8">2650,00</text>
<text x="584.4" y="159.4">C</text>
<text x="207.2" y="162.1">A35</text>
<text x="245.6" y="162.1">A36</text>
<text x="314.5" y="162.6">A23</text>
<text x="325.7" y="162.2">487,50</text>
<text x="341.6" y="162.2">1771,10</text>
<text x="407.2" y="163.7">D4</text>
<text x="416" y="163.3">1272,50</text>
<text x="434.6" y="163.3">700,00</text>
<text x="509.8" y="167.9">25,00</text>
<text x="524.4" y="167.9">3050,00</text>
<text x="179.9" y="170.5">A33</text>
<text x="194.9" y="170.5">A34</text>
<text x="314.5" y="168.8">A24</text>
<text x="325.7" y="168.4">722,50</text>
<text x="341.6" y="168.4">1771,10</text>
<text x="407.2" y="169.9">D5</text>
<text x="418.6" y="169.5">27,50</text>
<text x="433.2" y="169.5">2150,00</text>
<text x="497.3" y="168.3">E21</text>
<text x="174.1" y="178.6">D7</text>
<text x="194" y="178.9">A27</text>
<text x="207.2" y="174.6">A31</text>
<text x="245.6" y="174.6">A32</text>
<text x="271.7" y="174.8">D8</text>
<text x="314.5" y="175">A25</text>
<text x="325.7" y="174.6">425,00</text>
<text x="341.6" y="174.6">2052,50</text>
<text x="407.2" y="176.1">D6</text>
<text x="416" y="175.7">1272,50</text>
<text x="433.2" y="175.7">2150,00</text>
<text x="456.3" y="176">8-32 UNC - 2B</text>
<text x="497.3" y="175.5">E22</text>
<text x="507.2" y="175">1275,00</text>
<text x="524.4" y="175">3050,00</text>
<text x="174" y="182.9">E17</text>
<text x="207.2" y="182.9">A29</text>
<text x="226.1" y="185.5">E15</text>
<text x="245.6" y="182.9">A30</text>
<text x="259.4" y="185.5">E16</text>
<text x="269.6" y="182.8">E18</text>
<text x="314.5" y="181.3">A26</text>
<text x="325.7" y="180.8">885,00</text>
<text x="341.6" y="180.8">2052,50</text>
<text x="407.2" y="182.4">D7</text>
<text x="418.6" y="181.9">27,50</text>
<text x="433.2" y="181.9">2300,00</text>
<text x="465.5" y="182.1">THRU</text>
<text x="497.3" y="182.5">E23</text>
<text x="509.8" y="182.1">25,00</text>
<text x="524.4" y="182.1">3450,00</text>
<text x="174.1" y="191.1">D5</text>
<text x="184.3" y="189.5">E14</text>
<text x="195" y="186.9">A28</text>
<text x="271.7" y="191.2">D6</text>
<text x="314.5" y="187.5">A27</text>
<text x="325.7" y="187.1">196,50</text>
<text x="341.6" y="187.1">2201,30</text>
<text x="407.2" y="188.6">D8</text>
<text x="416" y="188.2">1272,50</text>
<text x="433.2" y="188.2">2300,00</text>
<text x="497.3" y="189.7">E24</text>
<text x="507.2" y="189.3">1275,00</text>
<text x="524.4" y="189.3">3450,00</text>
<text x="207.2" y="195.4">A25</text>
<text x="245.6" y="195.4">A26</text>
<text x="314.5" y="193.7">A28</text>
<text x="325.7" y="193.3">277,50</text>
<text x="341.6" y="193.3">2201,30</text>
<text x="407.2" y="194.8">D9</text>
<text x="418.6" y="194.4">27,50</text>
<text x="433.2" y="194.4">3750,00</text>
<text x="497.3" y="196.8">E25</text>
<text x="508.5" y="196.4">250,00</text>
<text x="524.4" y="196.4">3800,00</text>
<text x="145.3" y="201.1" transform="rotate(-90 145.3 201.1)">4100</text>
<text x="245.1" y="201.9">B9</text>
<text x="254.5" y="202">B10</text>
<text x="314.5" y="199.9">A29</text>
<text x="325.7" y="199.5">425,00</text>
<text x="341.6" y="199.5">2202,50</text>
<text x="405.9" y="201">D10</text>
<text x="416" y="200.6">1272,50</text>
<text x="433.2" y="200.6">3750,00</text>
<text x="497.3" y="203.9">E26</text>
<text x="508.5" y="203.5">650,00</text>
<text x="524.4" y="203.5">3800,00</text>
<text x="314.5" y="206.1">A30</text>
<text x="325.7" y="205.8">885,00</text>
<text x="341.6" y="205.8">2202,50</text>
<text x="405.9" y="207.3">D11</text>
<text x="418.6" y="206.9">27,50</text>
<text x="433.2" y="206.9">3900,00</text>
<text x="174" y="212.3">E12</text>
<text x="269.7" y="212.2">E13</text>
<text x="314.5" y="212.4">A31</text>
<text x="325.7" y="212">425,00</text>
<text x="341.6" y="212">2302,50</text>
<text x="405.9" y="213.5">D12</text>
<text x="416" y="213.1">1272,50</text>
<text x="433.2" y="213.1">3900,00</text>
<text x="497.3" y="211">E27</text>
<text x="507.2" y="210.6">1050,00</text>
<text x="524.4" y="210.6">3800,00</text>
<text x="212.4" y="218.9">A23</text>
<text x="232" y="218.9">A24</text>
<text x="314.5" y="218.6">A32</text>
<text x="325.7" y="218.2">885,00</text>
<text x="341.6" y="218.2">2302,50</text>
<text x="497.3" y="218.1">E28</text>
<text x="509.8" y="217.7">25,00</text>
<text x="524.4" y="217.7">3850,00</text>
<text x="314.5" y="224.8">A33</text>
<text x="325.7" y="224.4">196,50</text>
<text x="341.6" y="224.4">2351,30</text>
<text x="497.3" y="225.2">E29</text>
<text x="507.2" y="224.8">1275,00</text>
<text x="524.4" y="224.8">3850,00</text>
<text x="212.4" y="231.4">A21</text>
<text x="232" y="231.4">A22</text>
<text x="314.5" y="231.1">A34</text>
<text x="325.7" y="230.7">277,50</text>
<text x="341.6" y="230.7">2351,30</text>
<text x="232.6" y="238.9">B8</text>
<text x="314.5" y="237.3">A35</text>
<text x="325.7" y="236.9">425,00</text>
<text x="341.6" y="236.9">2452,50</text>
<text x="174" y="245.5">E10</text>
<text x="254.4" y="241.4">B6</text>
<text x="262.2" y="241.5">B7</text>
<text x="314.5" y="243.5">A36</text>
<text x="325.7" y="243.1">885,00</text>
<text x="341.6" y="243.1">2452,50</text>
<text x="269.8" y="249.7">E11</text>
<text x="314.5" y="249.7">A37</text>
<text x="325.7" y="249.3">487,50</text>
<text x="341.6" y="249.3">2731,30</text>
<text x="211" y="254.6">A19</text>
<text x="241.4" y="254.6">A20</text>
<text x="314.5" y="256">A38</text>
<text x="325.7" y="255.6">772,50</text>
<text x="341.6" y="255.6">2731,30</text>
<text x="179.8" y="263.1">A17</text>
<text x="314.5" y="262.2">A39</text>
<text x="325.7" y="261.8">487,50</text>
<text x="341.6" y="261.8">2881,30</text>
<text x="6.8" y="264.4">B</text>
<text x="194.9" y="266.9">A18</text>
<text x="211" y="267.1">A15</text>
<text x="241.4" y="267.1">A16</text>
<text x="255.5" y="268.9">B3</text>
<text x="269.2" y="265.3">B4</text>
<text x="314.5" y="268.4">A40</text>
<text x="325.7" y="268">772,50</text>
<text x="341.6" y="268">2881,30</text>
<text x="584.4" y="264.4">B</text>
<text x="179.8" y="275.6">A11</text>
<text x="211" y="275.4">A13</text>
<text x="241.4" y="275.5">A14</text>
<text x="267.8" y="272.6">B5</text>
<text x="314.5" y="274.7">A41</text>
<text x="325.7" y="274.3">380,00</text>
<text x="341.6" y="274.3">3163,00</text>
<text x="194.9" y="279.5">A12</text>
<text x="272.5" y="278.7">E9</text>
<text x="314.5" y="280.9">A42</text>
<text x="325.7" y="280.5">935,00</text>
<text x="341.6" y="280.5">3163,00</text>
<text x="174" y="283">E8</text>
<text x="211" y="287.9">A9</text>
<text x="241.4" y="287.9">A10</text>
<text x="269.6" y="285.4">C1</text>
<text x="314.5" y="287.1">A43</text>
<text x="325.7" y="286.7">196,50</text>
<text x="341.6" y="286.7">3311,50</text>
<text x="314.5" y="293.3">A44</text>
<text x="325.7" y="292.9">277,50</text>
<text x="341.6" y="292.9">3311,50</text>
<text x="240.9" y="294.5">B1</text>
<text x="250.4" y="294.5">B2</text>
<text x="314.5" y="299.5">A45</text>
<text x="325.7" y="299.2">380,00</text>
<text x="341.6" y="299.1">3313,00</text>
<text x="314.5" y="305.8">A46</text>
<text x="325.7" y="305.4">935,00</text>
<text x="341.6" y="305.4">3313,00</text>
<text x="174" y="308.1">D3</text>
<text x="212.4" y="311.5">A7</text>
<text x="227.8" y="311.4">A8</text>
<text x="271.7" y="308.2">D4</text>
<text x="325.7" y="311.6">380,00</text>
<text x="341.6" y="311.6">3413,00</text>
<text x="174" y="312.2">E6</text>
<text x="272.3" y="316.2">E7</text>
<text x="314.5" y="312">A47</text>
<text x="325.7" y="317.8">935,00</text>
<text x="341.6" y="317.8">3413,00</text>
<text x="192.8" y="321.4">E3</text>
<text x="212.4" y="323.9">A5</text>
<text x="220.4" y="321.3">E4</text>
<text x="259.4" y="321.4">E5</text>
<text x="314.5" y="318.2">A48</text>
<text x="174.1" y="324.4">D1</text>
<text x="227.9" y="327.8">A6</text>
<text x="271.7" y="324.5">D2</text>
<text x="314.5" y="324.5">A49</text>
<text x="325.7" y="324.1">196,50</text>
<text x="341.6" y="324.1">3461,50</text>
<text x="314.5" y="330.7">A50</text>
<text x="325.7" y="330.3">277,50</text>
<text x="341.6" y="330.3">3461,50</text>
<text x="314.5" y="336.9">A51</text>
<text x="325.7" y="336.5">380,00</text>
<text x="341.6" y="336.5">3563,00</text>
<text x="174" y="345.6">E1</text>
<text x="272.5" y="345.5">E2</text>
<text x="314.5" y="343.1">A52</text>
<text x="325.7" y="342.8">935,00</text>
<text x="341.6" y="342.8">3563,00</text>
<text x="314.5" y="349.4">A53</text>
<text x="325.7" y="349">487,50</text>
<text x="341.6" y="349">3841,50</text>
<text x="212" y="356.7">A3</text>
<text x="259.9" y="356.8">A4</text>
<text x="314.5" y="355.6">A54</text>
<text x="325.7" y="355.2">822,50</text>
<text x="341.6" y="355.2">3841,50</text>
<text x="212" y="362.6">A1</text>
<text x="260" y="362.7">A2</text>
<text x="314.5" y="361.8">A55</text>
<text x="325.7" y="361.4">487,50</text>
<text x="341.6" y="361.4">3991,50</text>
<text x="6.7" y="369.4">A</text>
<text x="314.5" y="368.9">A56</text>
<text x="325.7" y="368.5">822,50</text>
<text x="341.6" y="368.5">3991,50</text>
<text x="584.4" y="369.4">A</text>
<text x="381.3" y="374.6">MDF</text>
<text x="116.9" y="385.7">15</text>
<text x="220.6" y="385.7">1300</text>
<text x="493" y="397.3">TITLE:</text>
<text x="520.1" y="396.5">Top_Backboard</text>
<text x="505.9" y="408.4">BSM.001.104</text>
<text x="555.2" y="408.4">1</text>
<text x="568.2" y="408.1">1 / 1</text>
<text x="48.2" y="414.1">6</text>
<text x="147.2" y="414.1">5</text>
<text x="246.2" y="414.1">4</text>
<text x="345.2" y="414.1">3</text>
<text x="444.2" y="414.1">2</text>
<text x="543.2" y="414.1">1</text>
</g>
<g font-size="4.6">
<text x="458.2" y="78.4">⌀3,40 THRU</text>
<text x="549.3" y="122.5">⌀4,50 THRU</text>
<text x="541.6" y="128.6">⌵ ⌀8,43 X 82,00°</text>
<text x="458.2" y="137.9">⌀9,00 THRU</text>
<text x="366.6" y="197.5">⌀4,50 THRU</text>
<text x="180.5" y="355.9">No</text>
<text x="416" y="396.8">Department of</text>
<text x="416" y="401.6">Mechanical</text>
<text x="416" y="406.3">Engineering</text>
</g>
<g font-size="4.1">
<text x="30.8" y="24.9">ALL OVER</text>
<text x="308.6" y="374.2">Material:</text>
<text x="428.1" y="373.9">Quantity</text>
<text x="517.9" y="388.7">A2</text>
</g>
<g font-size="3.8">
<text x="19.1" y="38.6">No</text>
<text x="30.5" y="38.5">ENGRAVE PART NUMBER</text>
<text x="30.5" y="43.1">and REVISION NUMBER</text>
<text x="30.5" y="47.6">2.5 - 3mm HEIGHT</text>
</g>
<g font-size="3.5">
<text x="308.4" y="378.7">DO NOT SCALE: IF IN DOUBT, PLEASE ASK.</text>
<text x="308.9" y="383.7">ALL DIMS. IN MM</text>
<text x="343.2" y="383.8">Contact Details:</text>
<text x="415" y="379.1">TOLERANCES UNLESS OTHERWISE STATED: LINEAR ±±0.15</text>
<text x="525.6" y="379.1">ANGULAR±±3°</text>
<text x="309.1" y="387.9">SCALE: 1 :12</text>
<text x="415" y="389.1">JT</text>
<text x="493.2" y="388.6">24.03.19</text>
<text x="537" y="389.1">24-Mar-19</text>
<text x="491.2" y="404.3">PART No.</text>
</g>
<g font-size="2.8">
<text x="415" y="383.2">Designed by</text>
<text x="449" y="383.2">Checked by</text>
<text x="474" y="383.2">Approved by</text>
<text x="506.3" y="383.2">Date</text>
<text x="517.8" y="383.2">Sheet size</text>
<text x="537" y="383.2">Date</text>
<text x="564" y="383.2">PROJECT</text>
<text x="552.4" y="403.2">Edition</text>
<text x="570.6" y="403.2">Sheet</text>
</g>
<g font-size="2.5">
<text x="343" y="395">© UNIVERSITY OF BATH</text>
<text x="343" y="397.8">THIS DOCUMENT IS COPYRIGHT AND THE PROPERTY</text>
<text x="343" y="400.7">OF THE UNIVERSITY OF BATH. IT MUST NOT BE COPIED</text>
<text x="343" y="403.5">IN WHOLE OR IN PART NOR DISCLOSED TO ANY THIRD</text>
<text x="343" y="406.3">PARTY WITHOUT PRIOR PERMISION OF THE UNIVERSITY</text>
</g>
</svg>
